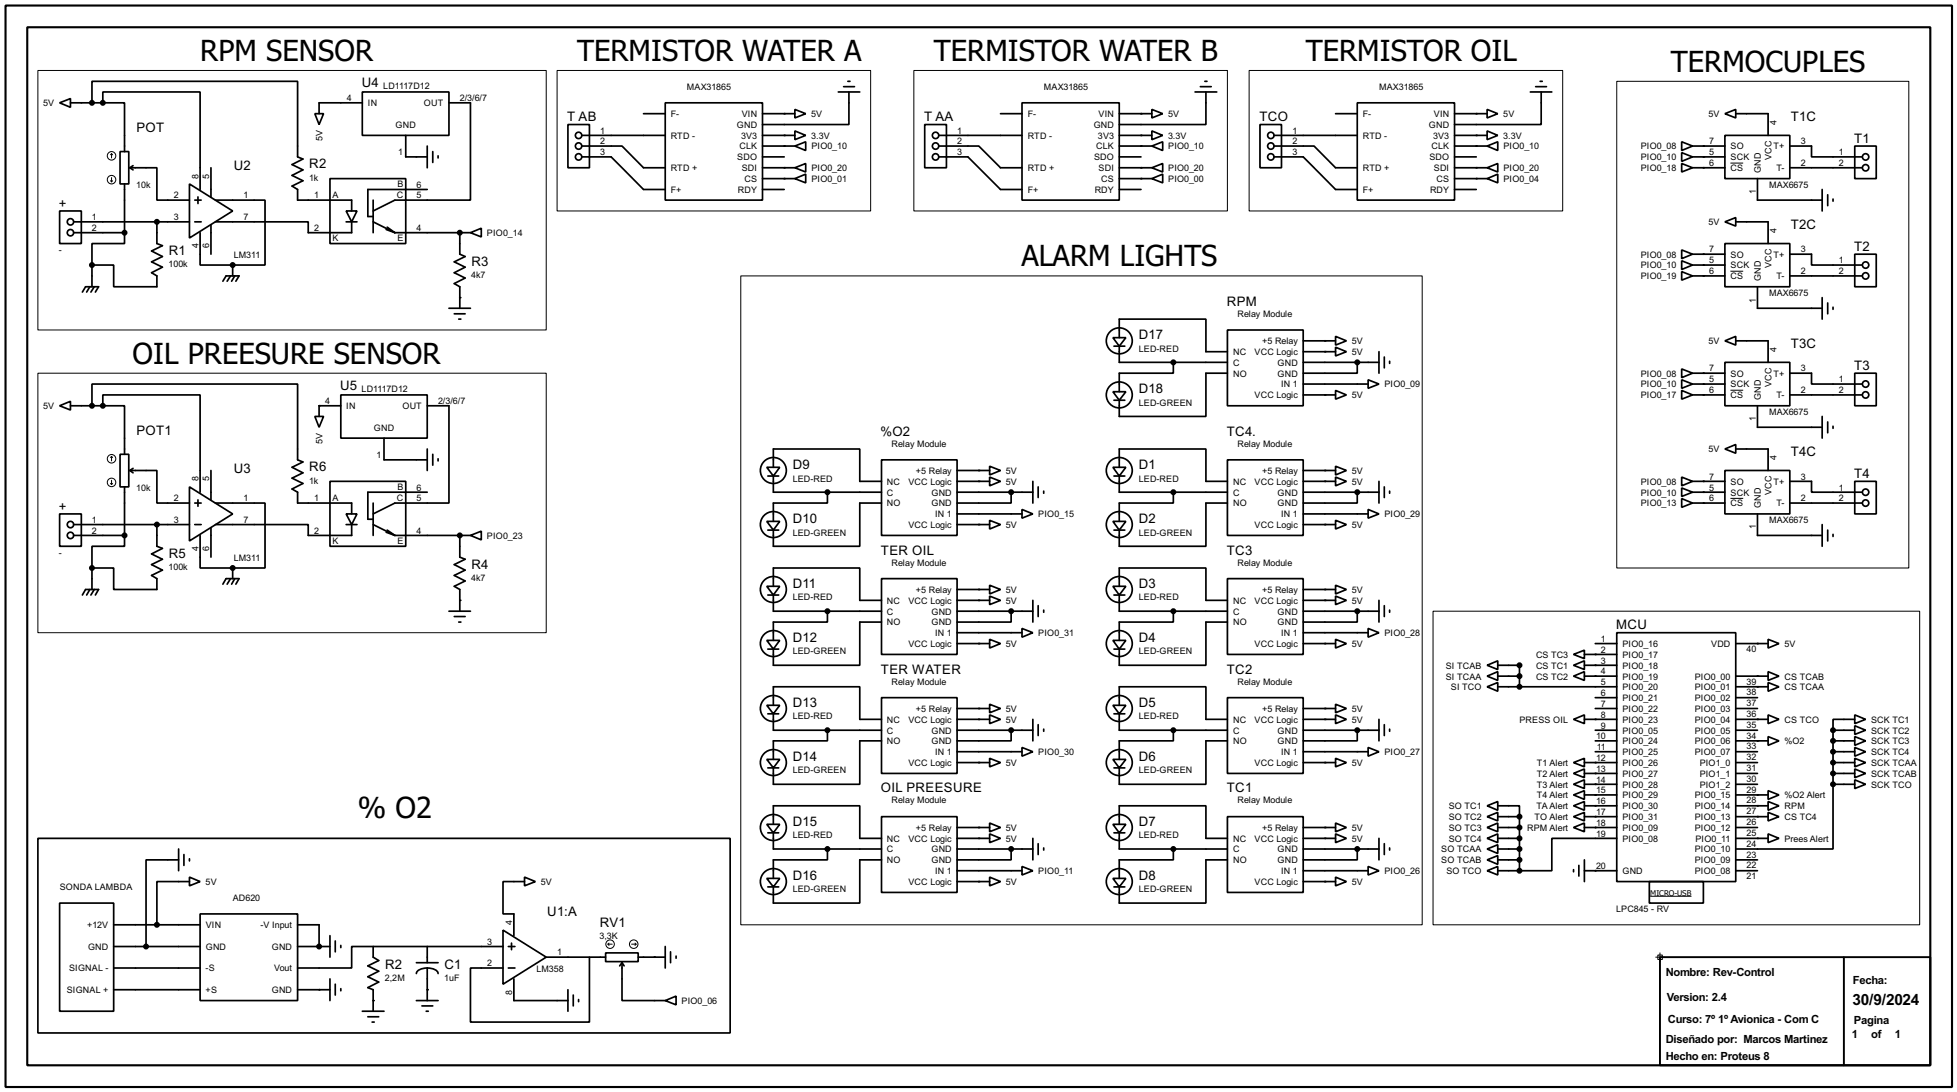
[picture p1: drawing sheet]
<svg xmlns="http://www.w3.org/2000/svg" width="460mm" height="256mm" viewBox="0 0 460 256" stroke-linecap="round" stroke-linejoin="round" font-family="sans-serif">
<path d="M1.3 1.3h457.2v254h-457.2zM6.4 6.4h447v243.8h-447z" fill="none" stroke="#000" stroke-width=".5"/>
<path d="M389.9 224.8h63.5v25.4h-63.5zM433.1 224.8v25.4" fill="none" stroke="#000" stroke-width=".45"/>
<g fill="none" stroke="#000" stroke-width=".23">
<path d="M8.9 16.6h119.4v60.9h-119.4zM130.9 16.6h73.6v33h-73.6zM214.7 16.6h73.6v33h-73.6zM293.4 16.6h73.7v33h-73.7zM379.8 19.1h68.6v114.3h-68.6zM26.2 36.1l-.2 .3M26.2 36.1l.3 .3M26.2 36.1v1M406.5 38.3h3M26 42.5l.2 .2M26.2 41.7v1M26.5 42.5l-.3 .2"/>
<path d="M174 64.8h160.1v152.4h-160.1zM406.5 63.7h3M8.9 87.7h119.4v60.9h-119.4zM406.5 91.7h3M26 113.6l.2 .2M26.2 107.2v1.1M26.2 112.8v1M26.2 107.2l-.2 .3M26.2 107.2l.3 .3M26.5 113.6l-.3 .2M406.5 117.1h3M336.6 143.6h114.3v73.6h-114.3z"/>
<path d="M387.6 210.5h9.7M142.8 221.8h1M142.8 221.8l.3 .3M143.1 221.5l-.3 .3M148.4 221.8h1M149.2 221.5l.2 .3M149.4 221.8l-.2 .3M388.9 224.8h2.1M389.4 224.3h1.1v1.1h-1.1zM389.9 223.8v2.1"/>
<circle cx="26.2" cy="36.6" r="1"/>
<circle cx="26.2" cy="42.2" r="1"/>
<circle cx="26.2" cy="107.8" r="1"/>
<circle cx="26.2" cy="113.3" r="1"/>
<circle cx="143.3" cy="221.8" r="1"/>
<circle cx="148.8" cy="221.8" r="1"/>
</g>
<g fill="none" stroke="#000" stroke-width=".4">
<path d="M199.2 19.1h.5M283 19.1h.5M361.8 19.1h.5M14 24.2l2.6-1v2zM16.6 24.2h7.6M21.6 24.2v-5.1h48.3v17.8l1.3 .5-2.6 1.3 2.6 1.2-2.6 1.3 2.6 1.3-2.6 1.2 1.3 .8v2.5h12.7v2.6M24.2 24.2h5.1v11.4M24.2 24.2v-2.6h22.8v22.9M28.2 35.6h2.1v7.6h-2.1zM30.5 39.4h6.4v7.6h7.6M30.5 39.4l.8 .5M31.3 38.9l-.8 .5"/>
<path d="M49.6 39.4v6.9M74 26.7h2l-1 2.6zM85.1 21.6h20.4v10.2h-20.4zM85.1 24.2h-10.1v2.5M95.3 31.8v5.1h5.1M100.4 34.3v5.1M101.7 35.6v2.6M102.9 36.6v.5M105.5 24.2h5v22.8h-17.7l-5.1 2.6M133.4 29.3h5.1v10.1h-5.1zM136.7 36.9h6.9l7.6 7.6h5.1M136.7 34.3h9.4l5.1 5.1h5.1"/>
<path d="M136.7 31.8h19.6M151.2 26.7h5.1M156.3 24.2h22.8v22.8h-22.8zM179.1 39.4h7.6M179.1 26.7h7.6M179.1 31.8h7.6M179.1 36.9h5.1M179.1 34.3h7.6M186.7 34.3l2.6-1v2.1zM186.7 39.4l2.6-1v2zM186.7 25.7l2.6 1-2.6 1zM186.7 30.8l2.6 1-2.6 1z"/>
<path d="M196.9 21.6h5.1M198.2 20.4h2.5M199.4 21.6v7.7h-20.3M217.2 29.3h5.1v10.1h-5.1zM220.5 36.9h6.9l7.6 7.6h5.1M220.5 34.3h9.4l5.1 5.1h5.1M220.5 31.8h19.6M235 26.7h5.1M240.1 24.2h22.8v22.8h-22.8zM262.9 39.4h7.7M262.9 26.7h7.7M262.9 31.8h7.7"/>
<path d="M262.9 36.9h5.1M262.9 34.3h7.7M270.6 34.3l2.5-1v2.1zM270.6 39.4l2.5-1v2zM270.6 25.7l2.5 1-2.5 1zM270.6 30.8l2.5 1-2.5 1zM280.7 21.6h5.1M282 20.4h2.5M283.3 21.6v7.7h-20.4M296 29.3h5v10.1h-5zM299.3 36.9h6.8l7.6 7.6h5.1M299.3 34.3h9.4l5 5.1h5.1"/>
<path d="M299.3 31.8h19.5M313.7 26.7h5.1M318.8 24.2h22.9v22.8h-22.9zM341.7 39.4h7.6M341.7 26.7h7.6M341.7 31.8h7.6M341.7 36.9h5.1M341.7 34.3h7.6M349.3 34.3l2.5-1v2.1zM349.3 39.4l2.5-1v2zM349.3 25.7l2.5 1-2.5 1zM349.3 30.8l2.5 1-2.5 1z"/>
<path d="M359.5 21.6h5M360.7 20.4h2.6M362 21.6v7.7h-20.3M395 38.4l2.6 1-2.6 1zM395 35.9l2.6 1-2.6 1zM395 33.3l2.6 1-2.6 1.1zM397.6 39.4h7.6M397.6 36.9h7.6M397.6 34.3h7.6M405.2 26.7l2.5-1v2zM405.2 31.8h15.2v10.2h-15.2zM407.7 26.7h7.6v5.1"/>
<path d="M420.4 34.3h5.1v2.6h11.9M420.4 39.4h17M435.7 34.3h5v7.7h-5zM14 49.6h5.1v7.6h-5.1zM17.3 52.1h27.2M17.3 54.7h12M29.3 54.7v2.5h-7.7v5.1M29.3 43.2v11.5M36.9 52.1v5.1l1.3 .5-2.6 1.3 2.6 1.3-2.6 1.2 2.6 1.3-2.6 1.3 1.3 .7v2.6h-10.2v-5.1h-5.1M44.5 43.2l10.2 6.4-10.2 6.3zM45.8 52.1h1.5M45.8 47h1.5"/>
<path d="M46.5 46.3v1.5M47 54.7v7.6h7.7M49.6 52.9v6.8M50.6 47h11.7v15.3h-7.6M50.6 52.1h21.8v2.6h10.2v-2.6M77.5 42h17.8v15.2h-17.8zM81.3 49.6h2.6l-1.3 2.5zM81.3 52.1h2.6M87.7 47v7.7M87.7 52.1l5.1 2.6M90.7 53.9l2.1 .8M91 53.4l1.8 1.3"/>
<path d="M92.8 54.7h17.7M100.4 44.5h-14v6.4h1.3M108 54.7v5l1.3 .6-2.6 1.2 2.6 1.3-2.6 1.3 2.6 1.2-2.6 1.3 1.3 .8v5M110.5 54.7l2.6-1.1v2.1zM179.1 44.5h5.1M179.1 42h7.6M186.7 42l2.6-1.1v2.1zM262.9 44.5h5.1M262.9 42h7.7M270.6 42l2.5-1.1v2.1zM341.7 44.5h5.1M341.7 42h7.6"/>
<path d="M349.3 42l2.5-1.1v2.1zM395 58.7l2.6 1-2.6 1.1zM397.6 59.7h7.6M405.2 52.1l2.5-1v2zM405.2 57.2h15.2v10.2h-15.2zM407.7 52.1h7.6v5.1M412.8 42v5h15.2M420.4 59.7h5.1v2.6h11.9M428 44.5v5.1M429.3 45.8v2.5M430.6 46.8v.5M435.7 59.7h5v7.7h-5z"/>
<path d="M19.4 68.6l.7-1.2h3.1l-.8 1.2M21.1 67.4l-.7 1.2M21.6 62.3v5.1M22.2 67.4l-.8 1.2M52.4 66.1l.7-1.3h3.1l-.8 1.3M54.2 64.8l-.8 1.3M54.7 62.3v2.5M55.2 64.8l-.8 1.3M105.5 72.4h5M106.7 73.7h2.6M107.8 75h.5M261.4 79.3h3.1l-1.6 2z"/>
<path d="M262.9 79.3v-4.3h20.4v7.6h5M288.3 77.5h17.8v17.8h-17.8zM313.7 79l2.6 1.1-2.6 1zM395 63.8l2.6 1-2.6 1zM395 61.3l2.6 1-2.6 1zM397.6 64.8h7.6M397.6 62.3h7.6M412.8 67.4v5h15.2M420.4 64.8h17M428 69.9v5.1M429.3 71.2v2.5M430.6 72.2v.5"/>
<path d="M14 95.3l2.6-1v2zM16.6 95.3h7.6M21.6 95.3v-5.1h48.3v17.8l1.3 .5-2.6 1.3 2.6 1.3-2.6 1.2 2.6 1.3-2.6 1.3 1.3 .7v2.6h12.7v2.5M24.2 95.3h5.1v11.4M24.2 95.3v-2.5h22.8v22.8M74 97.8h2l-1 2.6zM80.1 92.8h20.3v10.1h-20.3zM80.1 95.3h-5.1v2.5M100.4 95.3h5.1v22.9h-12.7l-5.1 2.5M261.4 92h3.1l-1.6 2zM261.7 81.3h2.5M261.7 94h2.5"/>
<path d="M262.9 81.3v3.8h25.4M275.6 85.1v2.6h-12.7v4.3M288.3 87.7h-5v10.1h-20.4v-3.8M306.1 92.8h7.6M306.1 80.1h7.6M306.1 85.1h17.8M306.1 90.2h15.3M306.1 82.6h7.6M313.7 81.6l2.6 1-2.6 1zM313.7 91.7l2.6 1.1-2.6 1zM318.8 85.1v2.6h-12.7M321.4 89.2l2.5 1-2.5 1z"/>
<path d="M323.9 82.6v5.1M325.2 83.9v2.5M326.4 84.9v.5M395 91.7l2.6 1.1-2.6 1zM395 89.2l2.6 1-2.6 1zM395 86.7l2.6 1-2.6 1zM397.6 92.8h7.6M397.6 90.2h7.6M397.6 87.7h7.6M405.2 80.1l2.5-1.1v2.1zM405.2 85.1h15.2v10.2h-15.2zM407.7 80.1h7.6v5"/>
<path d="M412.8 95.3v5.1h15.2M420.4 87.7h5.1v2.5h11.9M420.4 92.8h17M428 97.8v5.1M429.3 99.1v2.6M435.7 87.7h5v7.6h-5zM28.2 106.7h2.1v7.7h-2.1zM29.3 114.4v11.4M30.5 110.5h6.4v7.7h7.6M30.5 110.5l.8 .6M31.3 110l-.8 .5M44.5 114.4l10.2 6.3-10.2 6.4z"/>
<path d="M45.8 118.2h1.5M46.5 117.4v1.5M49.6 110.5v6.9M50.6 118.2h11.7v15.2h-7.6M77.5 113.1h17.8v15.2h-17.8zM87.7 118.2v7.6M90.2 102.9v5.1h10.2M100.4 115.6h-14v6.4h1.3M100.4 105.5v5M101.7 106.7v2.6M102.9 107.8v.5M180.1 109.8h3.1l-1.5 2z"/>
<path d="M180.4 111.8h2.5M181.7 109.8v-4.3h20.3v7.6h5.1M181.7 111.8v3.8h25.4M194.4 115.6v2.6h-12.7v4.3M207.1 108h17.7v17.8h-17.7zM207.1 118.2h-5.1v10.1h-20.3v-3.8M224.8 115.6h17.8M224.8 113.1h7.7M224.8 110.5h7.7M232.5 109.5l2.5 1-2.5 1.1zM232.5 112.1l2.5 1-2.5 1zM237.5 115.6v2.6h-12.7"/>
<path d="M240.1 119.7l2.5 1-2.5 1zM242.6 113.1v5.1M243.9 114.4v2.5M245.2 115.4v.5M261.4 109.8h3.1l-1.6 2zM261.7 111.8h2.5M262.9 109.8v-4.3h20.4v7.6h5M262.9 111.8v3.8h25.4M275.6 115.6v2.6h-12.7v4.3M288.3 108h17.8v17.8h-17.8zM288.3 118.2h-5v10.1h-20.4v-3.8M306.1 115.6h17.8"/>
<path d="M306.1 113.1h7.6M306.1 110.5h7.6M313.7 109.5l2.6 1-2.6 1.1zM313.7 112.1l2.6 1-2.6 1zM318.8 115.6v2.6h-12.7M321.4 119.7l2.5 1-2.5 1zM323.9 113.1v5.1M325.2 114.4v2.5M326.4 115.4v.5M395 117.1l2.6 1.1-2.6 1zM395 114.6l2.6 1-2.6 1zM395 112.1l2.6 1-2.6 1z"/>
<path d="M397.6 118.2h7.6M397.6 115.6h7.6M397.6 113.1h7.6M405.2 105.5l2.5-1.1v2.1zM405.2 110.5h15.2v10.2h-15.2zM407.7 105.5h7.6v5M420.4 113.1h5.1v2.5h11.9M420.4 118.2h17M430.6 100.1v.5M435.7 113.1h5v7.6h-5zM14 120.7h5.1v7.6h-5.1zM17.3 125.8h12"/>
<path d="M17.3 123.2h27.2M19.4 139.8l.7-1.3h3.1l-.8 1.3M21.1 138.5l-.7 1.3M21.6 133.4v5.1M22.2 138.5l-.8 1.3M29.3 125.8v2.5h-7.7v5.1M36.9 123.2v5.1l1.3 .5-2.6 1.3 2.6 1.3-2.6 1.2 2.6 1.3-2.6 1.3 1.3 .7v2.6h-10.2v-5.1h-5.1M45.8 123.2h1.5M47 125.8v7.6h7.7M49.6 124v6.9M50.6 123.2h21.8v2.6h10.2v-2.6M52.4 137.2l.7-1.3h3.1l-.8 1.3"/>
<path d="M54.2 135.9l-.8 1.3M54.7 133.4v2.5M55.2 135.9l-.8 1.3M81.3 120.7h2.6l-1.3 2.5zM81.3 123.2h2.6M87.7 123.2l5.1 2.6M90.7 125l2.1 .8M91 124.5l1.8 1.3M92.8 125.8h17.7M108 125.8v5.1l1.3 .5-2.6 1.2 2.6 1.3-2.6 1.3 2.6 1.3-2.6 1.2 1.3 .8v5.1M110.5 125.8l2.6-1v2zM180.1 122.5h3.1l-1.5 2z"/>
<path d="M180.1 137.7h3.1l-1.5 2.1zM180.4 124.5h2.5M180.4 139.8h2.5M181.7 137.7v-4.3h20.3v7.6h5.1M181.7 139.8v3.8h25.4M207.1 135.9h17.7v17.8h-17.7zM224.8 123.2h7.7M224.8 120.7h15.3M224.8 138.5h7.7M232.5 122.2l2.5 1-2.5 1.1zM232.5 137.5l2.5 1-2.5 1zM261.4 122.5h3.1l-1.6 2z"/>
<path d="M261.4 137.7h3.1l-1.6 2.1zM261.7 124.5h2.5M261.7 139.8h2.5M262.9 137.7v-4.3h20.4v7.6h5M262.9 139.8v3.8h25.4M288.3 135.9h17.8v17.8h-17.8zM306.1 123.2h7.6M306.1 120.7h15.3M306.1 138.5h7.6M313.7 122.2l2.6 1-2.6 1.1zM313.7 137.5l2.6 1-2.6 1zM412.8 120.7v5.1h15.2"/>
<path d="M428 123.2v5.1M429.3 124.5v2.6M430.6 125.5v.5M105.5 143.6h5M106.7 144.8h2.6M107.8 146.1h.5M180.1 150.4h3.1l-1.5 2.1zM180.4 152.5h2.5M194.4 143.6v2.5h-12.7v4.3M207.1 146.1h-5.1v10.2h-20.3v-3.8M224.8 143.6h17.8M224.8 148.6h15.3"/>
<path d="M224.8 151.2h7.7M224.8 141h7.7M232.5 140l2.5 1-2.5 1zM232.5 150.2l2.5 1-2.5 1zM237.5 143.6v2.5h-12.7M240.1 147.6l2.5 1-2.5 1.1zM242.6 141v5.1M243.9 142.3v2.5M245.2 143.3v.5M261.4 150.4h3.1l-1.6 2.1zM261.7 152.5h2.5M275.6 143.6v2.5h-12.7v4.3"/>
<path d="M288.3 146.1h-5v10.2h-20.4v-3.8M306.1 143.6h17.8M306.1 148.6h15.3M306.1 151.2h7.6M306.1 141h7.6M313.7 140l2.6 1-2.6 1zM313.7 150.2l2.6 1-2.6 1zM318.8 143.6v2.5h-12.7M321.4 147.6l2.5 1-2.5 1.1zM323.9 141v5.1M325.2 142.3v2.5M326.4 143.3v.5"/>
<path d="M349.3 156.3l2.5-1.1v2.1zM349.3 158.8l2.5-1v2zM351.8 156.3h5.1v5M351.8 158.8h5.1M369.6 156.3l2.6-1.1v2.1zM369.6 158.8l2.6-1v2zM369.6 153.7l2.6-1v2zM372.2 156.3h7.6M372.2 158.8h7.6M372.2 153.7h7.6M374.7 151.2h5.1M379.8 148.6h27.9v58.5h-27.9z"/>
<path d="M407.7 158.8h7.6M407.7 151.2h7.6M415.3 150.2l2.6 1-2.6 1zM415.3 157.8l2.6 1-2.6 1zM180.1 165.7h3.1l-1.5 2zM180.1 178.4h3.1l-1.5 2zM180.4 167.7h2.5M181.7 165.7v-4.4h20.3v7.7h5.1M181.7 167.7v3.8h25.4M194.4 171.5v2.5h-12.7v4.4M207.1 163.9h17.7v17.8h-17.7zM207.1 174h-5.1v10.2h-20.3v-3.8"/>
<path d="M224.8 171.5h17.8M224.8 176.6h15.3M224.8 179.1h7.7M224.8 169h7.7M224.8 166.4h7.7M232.5 165.4l2.5 1-2.5 1zM232.5 167.9l2.5 1.1-2.5 1zM232.5 178.1l2.5 1-2.5 1zM237.5 171.5v2.5h-12.7M240.1 175.6l2.5 1-2.5 1zM242.6 169v5M243.9 170.2v2.6"/>
<path d="M245.2 171.3v.5M261.4 165.7h3.1l-1.6 2zM261.4 178.4h3.1l-1.6 2zM261.7 167.7h2.5M262.9 165.7v-4.4h20.4v7.7h5M262.9 167.7v3.8h25.4M275.6 171.5v2.5h-12.7v4.4M288.3 163.9h17.8v17.8h-17.8zM288.3 174h-5v10.2h-20.4v-3.8M306.1 171.5h17.8M306.1 176.6h15.3M306.1 179.1h7.6"/>
<path d="M306.1 169h7.6M306.1 166.4h7.6M313.7 165.4l2.6 1-2.6 1zM313.7 167.9l2.6 1.1-2.6 1zM313.7 178.1l2.6 1-2.6 1zM318.8 171.5v2.5h-12.7M321.4 175.6l2.5 1-2.5 1zM323.9 169v5M325.2 170.2v2.6M326.4 171.3v.5M349.3 161.3l2.5-1v2.1zM351.8 161.3h28"/>
<path d="M369.6 169l2.6-1.1v2.1zM369.6 179.1l2.6-1v2zM372.2 179.1h7.6M372.2 169h7.6M374.7 171.5h5.1M374.7 174h5.1M374.7 176.6h5.1M374.7 166.4h5.1M374.7 163.9h5.1M407.7 171.5h5.1M407.7 174h7.6M407.7 176.6h5.1"/>
<path d="M407.7 179.1h5.1M407.7 161.3h7.6M407.7 169h7.6M407.7 166.4h5.1M407.7 163.9h5.1M415.3 160.3l2.6 1-2.6 1.1zM415.3 173l2.6 1-2.6 1.1zM415.3 167.9l2.6 1.1-2.6 1zM430.6 171.5h5.1M430.6 171.5v12.7M430.6 174h5.1M430.6 176.6h5.1"/>
<path d="M430.6 179.1h5.1M435.7 167.9l2.5 1.1-2.5 1zM435.7 170.5l2.5 1-2.5 1zM435.7 173l2.5 1-2.5 1.1zM435.7 175.6l2.5 1-2.5 1zM435.7 178.1l2.5 1-2.5 1zM435.7 169h-5.1v2.5M8.9 196.9h162.6v45.7h-162.6zM42 199.4v5.1M180.1 193.6h3.1l-1.5 2zM180.4 180.4h2.5M180.4 195.6h2.5"/>
<path d="M181.7 193.6v-4.3h20.3v7.6h5.1M181.7 195.6v3.8h25.4M194.4 199.4v2.6h-12.7v4.3M207.1 191.8h17.7v17.8h-17.7zM224.8 194.4h7.7M224.8 196.9h7.7M224.8 199.4h17.8M232.5 193.3l2.5 1.1-2.5 1zM232.5 195.9l2.5 1-2.5 1zM237.5 199.4v2.6h-12.7M242.6 196.9v5.1M243.9 198.2v2.5"/>
<path d="M245.2 199.2v.5M261.4 193.6h3.1l-1.6 2zM261.7 180.4h2.5M261.7 195.6h2.5M262.9 193.6v-4.3h20.4v7.6h5M262.9 195.6v3.8h25.4M275.6 199.4v2.6h-12.7v4.3M288.3 191.8h17.8v17.8h-17.8zM306.1 194.4h7.6M306.1 196.9h7.6M306.1 199.4h17.8M313.7 193.3l2.6 1.1-2.6 1z"/>
<path d="M313.7 195.9l2.6 1-2.6 1zM318.8 199.4v2.6h-12.7M323.9 196.9v5.1M325.2 198.2v2.5M326.4 199.2v.5M349.3 189.3l2.5-1v2zM349.3 191.8l2.5-1v2zM349.3 194.4l2.5-1.1v2.1zM349.3 196.9l2.5-1v2zM349.3 199.4l2.5-1v2.1zM351.8 189.3h5.1v2.5M351.8 191.8h5.1"/>
<path d="M351.8 194.4h5.1M351.8 196.9h5.1M351.8 199.4h5.1M356.9 191.8v12.7M369.6 181.7l2.6-1.1v2.1zM369.6 184.2l2.6-1v2zM369.6 186.7l2.6-1v2.1zM369.6 189.3l2.6-1v2zM369.6 191.8l2.6-1v2zM369.6 194.4l2.6-1.1v2.1zM372.2 181.7h7.6M372.2 191.8h7.6"/>
<path d="M372.2 194.4h7.6M372.2 184.2h7.6M372.2 189.3h7.6M372.2 186.7h7.6M379.8 196.9h-15.3v7.6h-7.6M407.7 181.7h5.1M407.7 191.8h7.6M407.7 194.4h5.1M407.7 196.9h7.6M407.7 184.2h5.1M407.7 189.3h7.6M407.7 186.7h7.6"/>
<path d="M415.3 190.8l2.6 1-2.6 1zM415.3 188.3l2.6 1-2.6 1zM415.3 185.7l2.6 1-2.6 1.1zM415.3 195.9l2.6 1-2.6 1zM430.6 184.2v15.2h-22.9M430.6 181.7h5.1M430.6 184.2h5.1M435.7 180.6l2.5 1.1-2.5 1zM435.7 183.2l2.5 1-2.5 1zM14 212.1h12.7v25.4h-12.7zM26.7 217.2h20.3M42 202h-7.7v20.3"/>
<path d="M43.2 200.7v2.6M44.5 206l2.5 1.1-2.5 1zM44.5 207.1h-7.6v10.1M44.5 201.7v.5M47 214.7h22.9v20.3h-22.9zM69.9 217.2h5.1v5.1M77.5 219.8v5M118.2 218.5l10.1 6.3-10.1 6.4zM123.2 206l2.6 1.1-2.6 1zM123.2 207.1h-5v7.6h2.5v5.1M180.1 206.3h3.1l-1.5 2zM180.4 208.3h2.5"/>
<path d="M207.1 202h-5.1v10.1h-20.3v-3.8M224.8 204.5h15.3M224.8 207.1h7.7M232.5 206l2.5 1.1-2.5 1zM240.1 203.5l2.5 1-2.5 1zM261.4 206.3h3.1l-1.6 2zM261.7 208.3h2.5M288.3 202h-5v10.1h-20.4v-3.8M306.1 204.5h15.3M306.1 207.1h7.6M313.7 206l2.6 1.1-2.6 1zM321.4 203.5l2.5 1-2.5 1z"/>
<path d="M349.3 202l2.5-1v2zM349.3 204.5l2.5-1v2zM351.8 202h5.1M351.8 204.5h5.1M369.6 204.3v.5M370.9 203.3v2.5M372.2 204.5h7.6M372.2 202v5.1M387.4 207.1h12.7v5h-12.7zM407.7 202h5.1M407.7 204.5h5.1M26.7 222.3h20.3"/>
<path d="M26.7 227.4h20.3M26.7 232.5h20.3M69.9 222.3h7.6M69.9 232.5h7.6M77.5 229.9v5.1M78.8 221v2.6M78.8 231.2v2.5M80.1 222.1v.5M80.1 232.2v.5M85.1 237.5h5.1M86.4 238.8h2.6M87.7 222.3v2.5l1.3 .8-2.6 1.3 2.6 1.2-2.6 1.3 2.6 1.3-2.6 1.3 1.3 .5v5"/>
<path d="M97.8 235h5.1M97.8 226.1h5.1M99.1 236.3h2.6M100.1 237.5h.5M100.4 227.4a2.27 2.27 0 0 1 2.5 1.3M100.4 227.4h-.7a2.04 2.04 0 0 0-1.9 1.3M100.4 222.3v3.8M100.4 227.4v7.6M118.2 222.3h-35.6v5.1h-12.7M119.4 222.3h1.6M119.4 227.4h1.6M120.2 221.5v1.6"/>
<path d="M120.7 229.9v5.1h12.7M128.3 224.8h10.2v15.3h-28v-12.7h7.7M133.4 232.5v5M134.7 233.7v2.6M135.9 234.8v.5M138.5 224.8h3.8M142.3 223.8h7.6v2.1h-7.6zM146.1 226.1v8.9h10.2M146.1 226.1l-.5 .8M146.1 226.1l.5 .8M149.9 224.8h6.4M156.3 235l2.5-1v2z"/>
<path d="M156.3 222.3v5.1M157.5 223.6v2.5M158.8 224.6v.5M87.4 240.1h.5"/>
<circle cx="135.9" cy="36.9" r=".75"/>
<circle cx="135.9" cy="31.8" r=".75"/>
<circle cx="135.9" cy="34.3" r=".75"/>
<circle cx="219.7" cy="31.8" r=".75"/>
<circle cx="219.7" cy="34.3" r=".75"/>
<circle cx="219.7" cy="36.9" r=".75"/>
<circle cx="298.5" cy="36.9" r=".75"/>
<circle cx="298.5" cy="34.3" r=".75"/>
<circle cx="298.5" cy="31.8" r=".75"/>
<circle cx="438.2" cy="36.9" r=".75"/>
<circle cx="438.2" cy="39.4" r=".75"/>
<circle cx="16.5" cy="54.7" r=".75"/>
<circle cx="16.5" cy="52.1" r=".75"/>
<circle cx="438.2" cy="62.3" r=".75"/>
<circle cx="438.2" cy="64.8" r=".75"/>
<circle cx="262.9" cy="92.8" r="3.1"/>
<circle cx="262.9" cy="80.1" r="3.1"/>
<circle cx="438.2" cy="92.8" r=".75"/>
<circle cx="438.2" cy="90.2" r=".75"/>
<circle cx="181.6" cy="110.5" r="3.1"/>
<circle cx="262.9" cy="110.5" r="3.1"/>
<circle cx="438.2" cy="118.2" r=".75"/>
<circle cx="438.2" cy="115.6" r=".75"/>
<circle cx="16.5" cy="125.8" r=".75"/>
<circle cx="16.5" cy="123.2" r=".75"/>
<circle cx="181.6" cy="123.2" r="3.1"/>
<circle cx="181.6" cy="138.5" r="3.1"/>
<circle cx="262.9" cy="138.5" r="3.1"/>
<circle cx="262.9" cy="123.2" r="3.1"/>
<circle cx="181.6" cy="151.2" r="3.1"/>
<circle cx="262.9" cy="151.2" r="3.1"/>
<circle cx="181.6" cy="166.4" r="3.1"/>
<circle cx="181.6" cy="179.1" r="3.1"/>
<circle cx="262.9" cy="166.4" r="3.1"/>
<circle cx="262.9" cy="179.1" r="3.1"/>
<circle cx="181.6" cy="194.4" r="3.1"/>
<circle cx="262.9" cy="194.4" r="3.1"/>
<circle cx="181.6" cy="207.1" r="3.1"/>
<circle cx="262.9" cy="207.1" r="3.1"/>
</g>
<g fill="#000">
<circle cx="184.2" cy="34.3" r=".2"/>
<circle cx="184.2" cy="39.4" r=".2"/>
<circle cx="184.2" cy="31.8" r=".2"/>
<circle cx="184.2" cy="26.7" r=".2"/>
<circle cx="268" cy="39.4" r=".2"/>
<circle cx="268" cy="31.8" r=".2"/>
<circle cx="268" cy="34.3" r=".2"/>
<circle cx="268" cy="26.7" r=".2"/>
<circle cx="346.8" cy="34.3" r=".2"/>
<circle cx="346.8" cy="31.8" r=".2"/>
<circle cx="346.8" cy="39.4" r=".2"/>
<circle cx="346.8" cy="26.7" r=".2"/>
<circle cx="400.1" cy="36.9" r=".2"/>
<circle cx="400.1" cy="39.4" r=".2"/>
<circle cx="400.1" cy="34.3" r=".2"/>
<circle cx="108" cy="54.7" r=".2"/>
<circle cx="184.2" cy="42" r=".2"/>
<circle cx="268" cy="42" r=".2"/>
<circle cx="346.8" cy="42" r=".2"/>
<circle cx="400.1" cy="59.7" r=".2"/>
<circle cx="54.7" cy="62.3" r=".2"/>
<circle cx="108" cy="69.9" r=".2"/>
<circle cx="400.1" cy="62.3" r=".2"/>
<circle cx="400.1" cy="64.8" r=".2"/>
<circle cx="75" cy="95.3" r=".2"/>
<circle cx="311.2" cy="82.6" r=".2"/>
<circle cx="311.2" cy="80.1" r=".2"/>
<circle cx="311.2" cy="92.8" r=".2"/>
<circle cx="400.1" cy="87.7" r=".2"/>
<circle cx="400.1" cy="92.8" r=".2"/>
<circle cx="400.1" cy="90.2" r=".2"/>
<circle cx="229.9" cy="113.1" r=".2"/>
<circle cx="229.9" cy="110.5" r=".2"/>
<circle cx="311.2" cy="113.1" r=".2"/>
<circle cx="311.2" cy="110.5" r=".2"/>
<circle cx="400.1" cy="118.2" r=".2"/>
<circle cx="400.1" cy="115.6" r=".2"/>
<circle cx="400.1" cy="113.1" r=".2"/>
<circle cx="54.7" cy="133.4" r=".2"/>
<circle cx="108" cy="125.8" r=".2"/>
<circle cx="229.9" cy="123.2" r=".2"/>
<circle cx="229.9" cy="138.5" r=".2"/>
<circle cx="311.2" cy="123.2" r=".2"/>
<circle cx="311.2" cy="138.5" r=".2"/>
<circle cx="108" cy="141" r=".2"/>
<circle cx="229.9" cy="141" r=".2"/>
<circle cx="229.9" cy="151.2" r=".2"/>
<circle cx="311.2" cy="141" r=".2"/>
<circle cx="311.2" cy="151.2" r=".2"/>
<circle cx="374.7" cy="156.3" r=".2"/>
<circle cx="374.7" cy="158.8" r=".2"/>
<circle cx="374.7" cy="153.7" r=".2"/>
<circle cx="412.8" cy="151.2" r=".2"/>
<circle cx="412.8" cy="158.8" r=".2"/>
<circle cx="229.9" cy="166.4" r=".2"/>
<circle cx="229.9" cy="169" r=".2"/>
<circle cx="229.9" cy="179.1" r=".2"/>
<circle cx="311.2" cy="169" r=".2"/>
<circle cx="311.2" cy="166.4" r=".2"/>
<circle cx="311.2" cy="179.1" r=".2"/>
<circle cx="374.7" cy="179.1" r=".2"/>
<circle cx="374.7" cy="169" r=".2"/>
<circle cx="412.8" cy="174" r=".2"/>
<circle cx="412.8" cy="161.3" r=".2"/>
<circle cx="412.8" cy="169" r=".2"/>
<circle cx="229.9" cy="196.9" r=".2"/>
<circle cx="229.9" cy="194.4" r=".2"/>
<circle cx="311.2" cy="196.9" r=".2"/>
<circle cx="311.2" cy="194.4" r=".2"/>
<circle cx="374.7" cy="191.8" r=".2"/>
<circle cx="374.7" cy="184.2" r=".2"/>
<circle cx="374.7" cy="186.7" r=".2"/>
<circle cx="374.7" cy="189.3" r=".2"/>
<circle cx="374.7" cy="194.4" r=".2"/>
<circle cx="374.7" cy="181.7" r=".2"/>
<circle cx="412.8" cy="191.8" r=".2"/>
<circle cx="412.8" cy="189.3" r=".2"/>
<circle cx="412.8" cy="196.9" r=".2"/>
<circle cx="412.8" cy="186.7" r=".2"/>
<circle cx="229.9" cy="207.1" r=".2"/>
<circle cx="311.2" cy="207.1" r=".2"/>
<circle cx="374.7" cy="204.5" r=".2"/>
<circle cx="75" cy="232.5" r=".2"/>
<circle cx="75" cy="222.3" r=".2"/>
<circle cx="87.7" cy="235" r=".2"/>
<circle cx="100.4" cy="232.5" r=".2"/>
<circle cx="153.7" cy="224.8" r=".2"/>
</g>
<g fill="#000" stroke="#000" stroke-width=".4">
<circle cx="21.6" cy="24.2" r=".5"/>
<circle cx="24.1" cy="24.2" r=".5"/>
<circle cx="29.2" cy="54.7" r=".5"/>
<circle cx="36.8" cy="52.1" r=".5"/>
<circle cx="108" cy="54.7" r=".5"/>
<circle cx="21.6" cy="62.3" r=".5"/>
<circle cx="54.6" cy="62.3" r=".5"/>
<circle cx="21.6" cy="95.3" r=".5"/>
<circle cx="24.1" cy="95.3" r=".5"/>
<circle cx="275.6" cy="85.1" r=".5"/>
<circle cx="318.8" cy="85.1" r=".5"/>
<circle cx="194.3" cy="115.6" r=".5"/>
<circle cx="237.5" cy="115.6" r=".5"/>
<circle cx="275.6" cy="115.6" r=".5"/>
<circle cx="318.8" cy="115.6" r=".5"/>
<circle cx="21.6" cy="133.4" r=".5"/>
<circle cx="29.2" cy="125.8" r=".5"/>
<circle cx="36.8" cy="123.2" r=".5"/>
<circle cx="54.6" cy="133.4" r=".5"/>
<circle cx="108" cy="125.8" r=".5"/>
<circle cx="194.3" cy="143.6" r=".5"/>
<circle cx="237.5" cy="143.6" r=".5"/>
<circle cx="275.6" cy="143.6" r=".5"/>
<circle cx="318.8" cy="143.6" r=".5"/>
<circle cx="356.9" cy="158.8" r=".5"/>
<circle cx="356.9" cy="156.3" r=".5"/>
<circle cx="194.3" cy="171.5" r=".5"/>
<circle cx="237.5" cy="171.5" r=".5"/>
<circle cx="275.6" cy="171.5" r=".5"/>
<circle cx="318.8" cy="171.5" r=".5"/>
<circle cx="356.9" cy="161.3" r=".5"/>
<circle cx="430.5" cy="179.1" r=".5"/>
<circle cx="430.5" cy="174" r=".5"/>
<circle cx="430.5" cy="176.6" r=".5"/>
<circle cx="430.5" cy="171.5" r=".5"/>
<circle cx="194.3" cy="199.4" r=".5"/>
<circle cx="237.5" cy="199.4" r=".5"/>
<circle cx="275.6" cy="199.4" r=".5"/>
<circle cx="318.8" cy="199.4" r=".5"/>
<circle cx="356.9" cy="194.4" r=".5"/>
<circle cx="356.9" cy="191.8" r=".5"/>
<circle cx="356.9" cy="196.9" r=".5"/>
<circle cx="356.9" cy="199.4" r=".5"/>
<circle cx="430.5" cy="181.7" r=".5"/>
<circle cx="430.5" cy="184.2" r=".5"/>
<circle cx="36.8" cy="217.2" r=".5"/>
<circle cx="356.9" cy="202" r=".5"/>
<circle cx="356.9" cy="204.5" r=".5"/>
<circle cx="34.3" cy="222.3" r=".5"/>
<circle cx="74.9" cy="222.3" r=".5"/>
</g>
<g font-size="8.3">
<text x="47.1" y="14.2">RPM SENSOR</text>
<text x="135.6" y="14.2">TERMISTOR WATER A</text>
<text x="219.4" y="14.2">TERMISTOR WATER B</text>
<text x="306.7" y="14.2">TERMISTOR OIL</text>
<text x="392.5" y="16.8">TERMOCUPLES</text>
<text x="239.9" y="62.5">ALARM LIGHTS</text>
<text x="31.2" y="85.4">OIL PREESURE SENSOR</text>
<text x="84.1" y="192.1">% O2</text>
</g>
<text font-size="4.1" x="435.2" y="236.1">30/9/2024</text>
<g font-size="3.5">
<text x="85" y="20.5">U4</text>
<text x="133.3" y="28.5">T AB</text>
<text x="217.1" y="28.5">T AA</text>
<text x="295.8" y="28.5">TCO</text>
<text x="420.7" y="28.5">T1C</text>
<text x="32.1" y="31">POT</text>
<text x="435.5" y="33.5">T1</text>
<text x="54.9" y="39.9">U2</text>
<text x="72.7" y="39.5">R2</text>
<text x="13.8" y="48.7">+</text>
<text x="420.7" y="53.9">T2C</text>
<text x="39.7" y="59.9">R1</text>
<text x="435.5" y="58.9">T2</text>
<text x="110.8" y="62.4">R3</text>
<text x="288.2" y="71.8">RPM</text>
<text x="267.5" y="79.7">D17</text>
<text x="420.7" y="81.8">T3C</text>
<text x="435.5" y="86.9">T3</text>
<text x="79.9" y="91.7">U5</text>
<text x="267.5" y="92.4">D18</text>
<text x="32.1" y="102.1">POT1</text>
<text x="206.9" y="102.3">%O2</text>
<text x="288.2" y="102.3">TC4.</text>
<text x="420.7" y="107.2">T4C</text>
<text x="54.9" y="111">U3</text>
<text x="72.7" y="110.7">R6</text>
<text x="186.2" y="110.2">D9</text>
<text x="267.5" y="110.2">D1</text>
<text x="435.5" y="112.3">T4</text>
<text x="13.8" y="119.9">+</text>
<text x="186.2" y="122.9">D10</text>
<text x="267.5" y="122.9">D2</text>
<text x="39.7" y="131">R5</text>
<text x="206.9" y="130.3">TER OIL</text>
<text x="288.2" y="130.3">TC3</text>
<text x="110.8" y="133.6">R4</text>
<text x="186.2" y="138.1">D11</text>
<text x="267.5" y="138.1">D3</text>
<text x="379.6" y="147.8">MCU</text>
<text x="186.2" y="150.8">D12</text>
<text x="267.5" y="150.8">D4</text>
<text x="206.9" y="158.2">TER WATER</text>
<text x="288.2" y="158.2">TC2</text>
<text x="186.2" y="166.1">D13</text>
<text x="267.5" y="166.1">D5</text>
<text x="186.2" y="178.8">D14</text>
<text x="267.5" y="178.8">D6</text>
<text x="206.9" y="186.1">OIL PREESURE</text>
<text x="288.2" y="186.1">TC1</text>
<text x="186.2" y="194">D15</text>
<text x="267.5" y="194">D7</text>
<text x="186.2" y="206.7">D16</text>
<text x="267.5" y="206.7">D8</text>
<text x="128.6" y="215.2">U1:A</text>
<text x="140.9" y="217.6">RV1</text>
<text x="90.5" y="227.5">R2</text>
<text x="104.4" y="227.5">C1</text>
</g>
<g font-size="3">
<text x="391.2" y="229.2">Nombre: Rev-Control</text>
<text x="435.2" y="231.2">Fecha:</text>
<text x="391.5" y="235.1">Version: 2.4</text>
<text x="391.2" y="244.9">Diseñado por: Marcos Martinez</text>
<text x="391.7" y="240.4">Curso: 7º 1º Avionica - Com C</text>
<text x="435" y="243.9">1</text>
<text x="435.4" y="240.6">Pagina</text>
<text x="439.5" y="243.9">of</text>
<text x="445.1" y="243.9">1</text>
<text x="391.2" y="249.1">Hecho en: Proteus 8</text>
</g>
<g font-size="2.4">
<text x="81.5" y="23.7">4</text>
<text x="90" y="20.9">LD1117D12</text>
<text x="108" y="23.7">2/3/6/7</text>
<text x="161.3" y="21.1">MAX31865</text>
<text x="245.2" y="21.1">MAX31865</text>
<text x="323.9" y="21.1">MAX31865</text>
<text x="10.2" y="25">5V</text>
<text x="86.4" y="25">IN</text>
<text x="99.6" y="25">OUT</text>
<text x="157.5" y="27.5">F-</text>
<text x="174.2" y="27.5">VIN</text>
<text x="190.6" y="27.5">5V</text>
<text x="241.4" y="27.5">F-</text>
<text x="258" y="27.5">VIN</text>
<text x="274.4" y="27.5">5V</text>
<text x="320.1" y="27.5">F-</text>
<text x="336.8" y="27.5">VIN</text>
<text x="353.1" y="27.5">5V</text>
<text x="401.3" y="27.5">5V</text>
<text x="417.3" y="29.2" transform="rotate(-90 417.3 29.2)">4</text>
<text x="75.8" y="33.1" transform="rotate(-90 75.8 33.1)">5V</text>
<text x="92.9" y="30.1">GND</text>
<text x="141" y="31.4">1</text>
<text x="141" y="33.9">2</text>
<text x="157.5" y="32.6">RTD -</text>
<text x="173.1" y="30">GND</text>
<text x="173.7" y="35.1">CLK</text>
<text x="174.1" y="32.6">3V3</text>
<text x="190.6" y="32.6">3.3V</text>
<text x="190.6" y="35.1">PIO0_10</text>
<text x="224.8" y="31.4">1</text>
<text x="224.8" y="33.9">2</text>
<text x="241.4" y="32.6">RTD -</text>
<text x="256.9" y="30">GND</text>
<text x="257.5" y="35.1">CLK</text>
<text x="257.9" y="32.6">3V3</text>
<text x="274.4" y="32.6">3.3V</text>
<text x="274.4" y="35.1">PIO0_10</text>
<text x="303.6" y="31.4">1</text>
<text x="303.6" y="33.9">2</text>
<text x="320.1" y="32.6">RTD -</text>
<text x="335.6" y="30">GND</text>
<text x="336.2" y="35.1">CLK</text>
<text x="336.7" y="32.6">3V3</text>
<text x="353.1" y="32.6">3.3V</text>
<text x="353.1" y="35.1">PIO0_10</text>
<text x="385.4" y="35.1">PIO0_08</text>
<text x="401.5" y="33.9">7</text>
<text x="406.5" y="35.1">SO</text>
<text x="416.6" y="35.1">T+</text>
<text x="423" y="33.9">3</text>
<text x="46.6" y="42" transform="rotate(-90 46.6 42)">8</text>
<text x="49.2" y="42" transform="rotate(-90 49.2 42)">5</text>
<text x="93.5" y="36.3">1</text>
<text x="141" y="36.4">3</text>
<text x="157.5" y="40.2">RTD +</text>
<text x="173.2" y="37.7">SDO</text>
<text x="174.2" y="40.2">SDI</text>
<text x="190.6" y="40.2">PIO0_20</text>
<text x="224.8" y="36.4">3</text>
<text x="241.4" y="40.2">RTD +</text>
<text x="257" y="37.7">SDO</text>
<text x="258" y="40.2">SDI</text>
<text x="274.4" y="40.2">PIO0_20</text>
<text x="303.6" y="36.4">3</text>
<text x="320.1" y="40.2">RTD +</text>
<text x="335.7" y="37.7">SDO</text>
<text x="336.8" y="40.2">SDI</text>
<text x="353.1" y="40.2">PIO0_20</text>
<text x="385.4" y="40.2">PIO0_18</text>
<text x="385.4" y="37.7">PIO0_10</text>
<text x="401.5" y="36.4">5</text>
<text x="401.5" y="39">6</text>
<text x="406.5" y="37.7">SCK</text>
<text x="406.5" y="40.2">CS</text>
<text x="413.6" y="40.6" transform="rotate(-90 413.6 40.6)">GND</text>
<text x="416.1" y="37.6" transform="rotate(-90 416.1 37.6)">VCC</text>
<text x="417.2" y="40.2">T-</text>
<text x="423" y="39">2</text>
<text x="432" y="36.4">1</text>
<text x="432" y="39">2</text>
<text x="32" y="44.1">10k</text>
<text x="40.8" y="46.6">2</text>
<text x="57.2" y="46.6">1</text>
<text x="72.6" y="42.4">1k</text>
<text x="73.8" y="46.6">1</text>
<text x="78.1" y="46.6">A</text>
<text x="93.2" y="46.6">C</text>
<text x="93.3" y="44">B</text>
<text x="97.8" y="46.6">5</text>
<text x="97.8" y="44.1">6</text>
<text x="157.5" y="45.3">F+</text>
<text x="173.3" y="45.3">RDY</text>
<text x="174.9" y="42.7">CS</text>
<text x="190.6" y="42.7">PIO0_01</text>
<text x="241.4" y="45.3">F+</text>
<text x="257.1" y="45.3">RDY</text>
<text x="258.7" y="42.7">CS</text>
<text x="274.4" y="42.7">PIO0_00</text>
<text x="320.1" y="45.3">F+</text>
<text x="335.9" y="45.3">RDY</text>
<text x="337.4" y="42.7">CS</text>
<text x="353.1" y="42.7">PIO0_04</text>
<text x="412.4" y="45.7" transform="rotate(-90 412.4 45.7)">1</text>
<text x="415.5" y="44.1">MAX6675</text>
<text x="21.6" y="51.7">1</text>
<text x="40.8" y="51.7">3</text>
<text x="57.2" y="51.7">7</text>
<text x="401.3" y="52.9">5V</text>
<text x="13.8" y="59.4">-</text>
<text x="21.6" y="54.3">2</text>
<text x="46.6" y="58.3" transform="rotate(-90 46.6 58.3)">4</text>
<text x="49.2" y="58.4" transform="rotate(-90 49.2 58.4)">6</text>
<text x="73.8" y="54.3">2</text>
<text x="78.1" y="56.7">K</text>
<text x="93.3" y="56.7">E</text>
<text x="97.8" y="54.3">4</text>
<text x="114.4" y="55.4">PIO0_14</text>
<text x="401.5" y="59.3">7</text>
<text x="417.3" y="54.6" transform="rotate(-90 417.3 54.6)">4</text>
<text x="423" y="59.3">3</text>
<text x="39.6" y="62.8">100k</text>
<text x="54.9" y="60.7">LM311</text>
<text x="110.7" y="65.4">4k7</text>
<text x="385.4" y="65.6">PIO0_19</text>
<text x="385.4" y="63.1">PIO0_10</text>
<text x="385.4" y="60.5">PIO0_08</text>
<text x="401.5" y="61.9">5</text>
<text x="401.5" y="64.4">6</text>
<text x="406.5" y="60.5">SO</text>
<text x="406.5" y="63.1">SCK</text>
<text x="406.5" y="65.6">CS</text>
<text x="416.1" y="63" transform="rotate(-90 416.1 63)">VCC</text>
<text x="416.6" y="60.5">T+</text>
<text x="417.2" y="65.6">T-</text>
<text x="423" y="64.4">2</text>
<text x="432" y="61.9">1</text>
<text x="432" y="64.4">2</text>
<text x="412.4" y="71.1" transform="rotate(-90 412.4 71.1)">1</text>
<text x="413.6" y="66" transform="rotate(-90 413.6 66)">GND</text>
<text x="415.5" y="69.5">MAX6675</text>
<text x="290.7" y="74.4">Relay Module</text>
<text x="267.5" y="82.6">LED-RED</text>
<text x="289.6" y="83.4">NC</text>
<text x="294.7" y="83.4">VCC Logic</text>
<text x="296.5" y="80.8">+5 Relay</text>
<text x="317.6" y="80.8">5V</text>
<text x="317.6" y="83.4">5V</text>
<text x="401.3" y="80.8">5V</text>
<text x="417.3" y="82.6" transform="rotate(-90 417.3 82.6)">4</text>
<text x="289.6" y="85.9">C</text>
<text x="289.6" y="88.5">NO</text>
<text x="300.1" y="85.9">GND</text>
<text x="300.1" y="88.5">GND</text>
<text x="385.4" y="88.5">PIO0_08</text>
<text x="401.5" y="87.3">7</text>
<text x="401.5" y="89.8">5</text>
<text x="406.5" y="88.5">SO</text>
<text x="416.6" y="88.5">T+</text>
<text x="423" y="87.3">3</text>
<text x="432" y="89.8">1</text>
<text x="76.4" y="94.9">4</text>
<text x="84.9" y="92">LD1117D12</text>
<text x="102.9" y="94.9">2/3/6/7</text>
<text x="267.5" y="95.3">LED-GREEN</text>
<text x="294.7" y="93.6">VCC Logic</text>
<text x="300.9" y="91">IN 1</text>
<text x="317.6" y="93.6">5V</text>
<text x="325.2" y="91">PIO0_09</text>
<text x="385.4" y="93.6">PIO0_17</text>
<text x="385.4" y="91">PIO0_10</text>
<text x="401.5" y="92.4">6</text>
<text x="406.5" y="91">SCK</text>
<text x="406.5" y="93.6">CS</text>
<text x="413.6" y="94" transform="rotate(-90 413.6 94)">GND</text>
<text x="416.1" y="90.9" transform="rotate(-90 416.1 90.9)">VCC</text>
<text x="417.2" y="93.6">T-</text>
<text x="423" y="92.4">2</text>
<text x="432" y="92.4">2</text>
<text x="10.2" y="96.1">5V</text>
<text x="81.3" y="96.1">IN</text>
<text x="87.8" y="101.2">GND</text>
<text x="94.5" y="96.1">OUT</text>
<text x="412.4" y="98.9" transform="rotate(-90 412.4 98.9)">1</text>
<text x="415.5" y="97.5">MAX6675</text>
<text x="75.7" y="104.2" transform="rotate(-90 75.7 104.2)">5V</text>
<text x="88.4" y="107.5">1</text>
<text x="209.4" y="104.9">Relay Module</text>
<text x="290.7" y="104.9">Relay Module</text>
<text x="401.3" y="106.3">5V</text>
<text x="417.3" y="108" transform="rotate(-90 417.3 108)">4</text>
<text x="46.6" y="113.1" transform="rotate(-90 46.6 113.1)">8</text>
<text x="49.1" y="113.1" transform="rotate(-90 49.1 113.1)">5</text>
<text x="72.6" y="113.6">1k</text>
<text x="186.2" y="113.1">LED-RED</text>
<text x="208.3" y="113.9">NC</text>
<text x="213.4" y="113.9">VCC Logic</text>
<text x="215.2" y="111.3">+5 Relay</text>
<text x="236.3" y="111.3">5V</text>
<text x="236.3" y="113.9">5V</text>
<text x="267.5" y="113.1">LED-RED</text>
<text x="289.6" y="113.9">NC</text>
<text x="294.7" y="113.9">VCC Logic</text>
<text x="296.5" y="111.3">+5 Relay</text>
<text x="317.6" y="111.3">5V</text>
<text x="317.6" y="113.9">5V</text>
<text x="385.4" y="113.9">PIO0_08</text>
<text x="401.5" y="112.7">7</text>
<text x="406.5" y="113.9">SO</text>
<text x="416.6" y="113.9">T+</text>
<text x="423" y="112.7">3</text>
<text x="32" y="115.3">10k</text>
<text x="40.8" y="117.8">2</text>
<text x="57.2" y="117.8">1</text>
<text x="73.8" y="117.8">1</text>
<text x="78.1" y="117.7">A</text>
<text x="93.2" y="117.7">C</text>
<text x="93.3" y="115.2">B</text>
<text x="97.8" y="117.8">5</text>
<text x="97.8" y="115.2">6</text>
<text x="208.3" y="116.4">C</text>
<text x="208.3" y="119">NO</text>
<text x="218.8" y="116.4">GND</text>
<text x="218.8" y="119">GND</text>
<text x="289.6" y="116.4">C</text>
<text x="289.6" y="119">NO</text>
<text x="300.1" y="116.4">GND</text>
<text x="300.1" y="119">GND</text>
<text x="385.4" y="119">PIO0_13</text>
<text x="385.4" y="116.4">PIO0_10</text>
<text x="401.5" y="115.2">5</text>
<text x="401.5" y="117.8">6</text>
<text x="406.5" y="116.4">SCK</text>
<text x="406.5" y="119">CS</text>
<text x="413.6" y="119.4" transform="rotate(-90 413.6 119.4)">GND</text>
<text x="416.1" y="116.3" transform="rotate(-90 416.1 116.3)">VCC</text>
<text x="417.2" y="119">T-</text>
<text x="423" y="117.8">2</text>
<text x="432" y="115.2">1</text>
<text x="432" y="117.8">2</text>
<text x="21.6" y="122.8">1</text>
<text x="21.6" y="125.4">2</text>
<text x="40.8" y="122.8">3</text>
<text x="57.2" y="122.8">7</text>
<text x="73.8" y="125.4">2</text>
<text x="97.8" y="125.4">4</text>
<text x="186.2" y="125.8">LED-GREEN</text>
<text x="213.4" y="124">VCC Logic</text>
<text x="219.6" y="121.5">IN 1</text>
<text x="236.3" y="124">5V</text>
<text x="243.9" y="121.5">PIO0_15</text>
<text x="267.5" y="125.8">LED-GREEN</text>
<text x="294.7" y="124">VCC Logic</text>
<text x="300.9" y="121.5">IN 1</text>
<text x="317.6" y="124">5V</text>
<text x="325.2" y="121.5">PIO0_29</text>
<text x="412.4" y="124.3" transform="rotate(-90 412.4 124.3)">1</text>
<text x="415.5" y="122.9">MAX6675</text>
<text x="13.8" y="130.5">-</text>
<text x="46.6" y="129.5" transform="rotate(-90 46.6 129.5)">4</text>
<text x="49.1" y="129.5" transform="rotate(-90 49.1 129.5)">6</text>
<text x="54.9" y="131.8">LM311</text>
<text x="78.1" y="127.9">K</text>
<text x="93.3" y="127.9">E</text>
<text x="114.4" y="126.6">PIO0_23</text>
<text x="39.6" y="133.9">100k</text>
<text x="110.7" y="136.5">4k7</text>
<text x="209.4" y="132.9">Relay Module</text>
<text x="290.7" y="132.9">Relay Module</text>
<text x="186.2" y="141">LED-RED</text>
<text x="208.3" y="141.8">NC</text>
<text x="213.4" y="141.8">VCC Logic</text>
<text x="215.2" y="139.3">+5 Relay</text>
<text x="236.3" y="139.3">5V</text>
<text x="236.3" y="141.8">5V</text>
<text x="267.5" y="141">LED-RED</text>
<text x="289.6" y="141.8">NC</text>
<text x="294.7" y="141.8">VCC Logic</text>
<text x="296.5" y="139.3">+5 Relay</text>
<text x="317.6" y="139.3">5V</text>
<text x="317.6" y="141.8">5V</text>
<text x="208.3" y="144.4">C</text>
<text x="208.3" y="146.9">NO</text>
<text x="218.8" y="144.4">GND</text>
<text x="218.8" y="146.9">GND</text>
<text x="219.6" y="149.4">IN 1</text>
<text x="243.9" y="149.4">PIO0_31</text>
<text x="289.6" y="144.4">C</text>
<text x="289.6" y="146.9">NO</text>
<text x="300.1" y="144.4">GND</text>
<text x="300.1" y="146.9">GND</text>
<text x="300.9" y="149.4">IN 1</text>
<text x="325.2" y="149.4">PIO0_28</text>
<text x="186.2" y="153.7">LED-GREEN</text>
<text x="213.4" y="152">VCC Logic</text>
<text x="236.3" y="152">5V</text>
<text x="267.5" y="153.7">LED-GREEN</text>
<text x="294.7" y="152">VCC Logic</text>
<text x="317.6" y="152">5V</text>
<text x="360.8" y="154.5">CS TC3</text>
<text x="376.1" y="155.9">3</text>
<text x="376.1" y="153.3">2</text>
<text x="376.1" y="150.8">1</text>
<text x="381.1" y="154.5">PIO0_17</text>
<text x="381.1" y="152">PIO0_16</text>
<text x="401.9" y="152">VDD</text>
<text x="410.3" y="153.2">40</text>
<text x="419.2" y="152">5V</text>
<text x="209.4" y="160.8">Relay Module</text>
<text x="290.7" y="160.8">Relay Module</text>
<text x="339.6" y="157.1">SI TCAB</text>
<text x="339.6" y="159.6">SI TCAA</text>
<text x="360.8" y="157.1">CS TC1</text>
<text x="360.8" y="159.6">CS TC2</text>
<text x="376.1" y="160.9">5</text>
<text x="376.1" y="158.4">4</text>
<text x="381.1" y="159.6">PIO0_19</text>
<text x="381.1" y="157.1">PIO0_18</text>
<text x="398.1" y="159.6">PIO0_00</text>
<text x="410.3" y="160.8">39</text>
<text x="419.2" y="159.6">CS TCAB</text>
<text x="215.2" y="167.2">+5 Relay</text>
<text x="236.3" y="167.2">5V</text>
<text x="296.5" y="167.2">+5 Relay</text>
<text x="317.6" y="167.2">5V</text>
<text x="340.8" y="162.1">SI TCO</text>
<text x="376.1" y="166">7</text>
<text x="376.1" y="163.5">6</text>
<text x="381.1" y="167.2">PIO0_22</text>
<text x="381.1" y="164.7">PIO0_21</text>
<text x="381.1" y="162.1">PIO0_20</text>
<text x="398.1" y="162.1">PIO0_01</text>
<text x="398.1" y="164.7">PIO0_02</text>
<text x="398.1" y="167.2">PIO0_03</text>
<text x="410.3" y="163.3">38</text>
<text x="410.3" y="165.9">37</text>
<text x="419.2" y="162.1">CS TCAA</text>
<text x="186.2" y="169">LED-RED</text>
<text x="208.3" y="169.8">NC</text>
<text x="208.3" y="172.3">C</text>
<text x="213.4" y="169.8">VCC Logic</text>
<text x="218.8" y="172.3">GND</text>
<text x="236.3" y="169.8">5V</text>
<text x="267.5" y="169">LED-RED</text>
<text x="289.6" y="169.8">NC</text>
<text x="289.6" y="172.3">C</text>
<text x="294.7" y="169.8">VCC Logic</text>
<text x="300.1" y="172.3">GND</text>
<text x="317.6" y="169.8">5V</text>
<text x="356.9" y="169.8">PRESS OIL</text>
<text x="374.9" y="173.6">10</text>
<text x="376.1" y="171.1">9</text>
<text x="376.1" y="168.6">8</text>
<text x="381.1" y="172.3">PIO0_05</text>
<text x="381.1" y="169.8">PIO0_23</text>
<text x="398.1" y="169.8">PIO0_04</text>
<text x="398.1" y="172.3">PIO0_05</text>
<text x="410.3" y="168.4">36</text>
<text x="410.3" y="171">35</text>
<text x="410.3" y="173.5">34</text>
<text x="419.2" y="169.8">CS TCO</text>
<text x="439.5" y="169.8">SCK TC1</text>
<text x="439.5" y="172.3">SCK TC2</text>
<text x="208.3" y="174.8">NO</text>
<text x="213.4" y="179.9">VCC Logic</text>
<text x="218.8" y="174.8">GND</text>
<text x="219.6" y="177.4">IN 1</text>
<text x="236.3" y="179.9">5V</text>
<text x="243.9" y="177.4">PIO0_30</text>
<text x="289.6" y="174.8">NO</text>
<text x="294.7" y="179.9">VCC Logic</text>
<text x="300.1" y="174.8">GND</text>
<text x="300.9" y="177.4">IN 1</text>
<text x="317.6" y="179.9">5V</text>
<text x="325.2" y="177.4">PIO0_27</text>
<text x="361" y="179.9">T1 Alert</text>
<text x="374.9" y="178.7">12</text>
<text x="375.1" y="176.2">11</text>
<text x="381.1" y="179.9">PIO0_26</text>
<text x="381.1" y="177.4">PIO0_25</text>
<text x="381.1" y="174.8">PIO0_24</text>
<text x="398.1" y="174.8">PIO0_06</text>
<text x="398.1" y="177.4">PIO0_07</text>
<text x="399.2" y="179.9">PIO1_0</text>
<text x="410.3" y="176">33</text>
<text x="410.3" y="178.6">32</text>
<text x="419.2" y="174.8">%O2</text>
<text x="439.5" y="174.8">SCK TC3</text>
<text x="439.5" y="177.4">SCK TC4</text>
<text x="439.5" y="179.9">SCK TCAA</text>
<text x="186.2" y="181.7">LED-GREEN</text>
<text x="267.5" y="181.7">LED-GREEN</text>
<text x="361" y="182.5">T2 Alert</text>
<text x="361" y="185">T3 Alert</text>
<text x="374.9" y="183.8">14</text>
<text x="374.9" y="181.3">13</text>
<text x="381.1" y="185">PIO0_28</text>
<text x="381.1" y="182.5">PIO0_27</text>
<text x="399.2" y="182.5">PIO1_1</text>
<text x="399.2" y="185">PIO1_2</text>
<text x="410.3" y="181.1">31</text>
<text x="410.3" y="183.7">30</text>
<text x="439.5" y="182.5">SCK TCAB</text>
<text x="439.5" y="185">SCK TCO</text>
<text x="209.4" y="188.7">Relay Module</text>
<text x="290.7" y="188.7">Relay Module</text>
<text x="340.3" y="190.1">SO TC1</text>
<text x="360.9" y="190.1">TA Alert</text>
<text x="361" y="187.5">T4 Alert</text>
<text x="374.9" y="191.4">17</text>
<text x="374.9" y="188.9">16</text>
<text x="374.9" y="186.3">15</text>
<text x="381.1" y="190.1">PIO0_30</text>
<text x="381.1" y="187.5">PIO0_29</text>
<text x="398.1" y="187.5">PIO0_15</text>
<text x="398.1" y="190.1">PIO0_14</text>
<text x="410.3" y="186.2">29</text>
<text x="410.3" y="188.7">28</text>
<text x="410.3" y="191.3">27</text>
<text x="419.2" y="187.5">%O2 Alert</text>
<text x="419.2" y="190.1">RPM</text>
<text x="186.2" y="196.9">LED-RED</text>
<text x="208.3" y="197.7">NC</text>
<text x="213.4" y="197.7">VCC Logic</text>
<text x="215.2" y="195.2">+5 Relay</text>
<text x="236.3" y="195.2">5V</text>
<text x="236.3" y="197.7">5V</text>
<text x="267.5" y="196.9">LED-RED</text>
<text x="289.6" y="197.7">NC</text>
<text x="294.7" y="197.7">VCC Logic</text>
<text x="296.5" y="195.2">+5 Relay</text>
<text x="317.6" y="195.2">5V</text>
<text x="317.6" y="197.7">5V</text>
<text x="340.3" y="192.6">SO TC2</text>
<text x="340.3" y="195.2">SO TC3</text>
<text x="340.3" y="197.7">SO TC4</text>
<text x="358.7" y="195.2">RPM Alert</text>
<text x="360.4" y="192.6">TO Alert</text>
<text x="374.9" y="196.5">19</text>
<text x="374.9" y="194">18</text>
<text x="381.1" y="197.7">PIO0_08</text>
<text x="381.1" y="195.2">PIO0_09</text>
<text x="381.1" y="192.6">PIO0_31</text>
<text x="398.1" y="192.6">PIO0_13</text>
<text x="398.1" y="195.2">PIO0_12</text>
<text x="398.2" y="197.7">PIO0_11</text>
<text x="410.3" y="193.8">26</text>
<text x="410.3" y="196.4">25</text>
<text x="419.2" y="192.6">CS TC4</text>
<text x="419.2" y="197.7">Prees Alert</text>
<text x="208.3" y="200.2">C</text>
<text x="208.3" y="202.8">NO</text>
<text x="218.8" y="200.2">GND</text>
<text x="218.8" y="202.8">GND</text>
<text x="289.6" y="200.2">C</text>
<text x="289.6" y="202.8">NO</text>
<text x="300.1" y="200.2">GND</text>
<text x="300.1" y="202.8">GND</text>
<text x="338.5" y="200.2">SO TCAA</text>
<text x="338.5" y="202.8">SO TCAB</text>
<text x="398.1" y="200.2">PIO0_10</text>
<text x="398.1" y="202.8">PIO0_09</text>
<text x="410.3" y="198.9">24</text>
<text x="410.3" y="201.4">23</text>
<text x="410.3" y="204">22</text>
<text x="14" y="209.1">SONDA LAMBDA</text>
<text x="48.3" y="207.9">5V</text>
<text x="127.1" y="207.9">5V</text>
<text x="186.2" y="209.6">LED-GREEN</text>
<text x="213.4" y="207.9">VCC Logic</text>
<text x="219.6" y="205.3">IN 1</text>
<text x="236.3" y="207.9">5V</text>
<text x="243.9" y="205.3">PIO0_11</text>
<text x="267.5" y="209.6">LED-GREEN</text>
<text x="294.7" y="207.9">VCC Logic</text>
<text x="300.9" y="205.3">IN 1</text>
<text x="317.6" y="207.9">5V</text>
<text x="325.2" y="205.3">PIO0_26</text>
<text x="339.7" y="205.3">SO TCO</text>
<text x="374.9" y="204.1">20</text>
<text x="381.1" y="205.3">GND</text>
<text x="398.1" y="205.3">PIO0_08</text>
<text x="410.3" y="206.5">21</text>
<text x="54.7" y="211.6">AD620</text>
<text x="379.6" y="214.3">LPC845 - RV</text>
<text x="20.5" y="218">+12V</text>
<text x="48.3" y="218">VIN</text>
<text x="61.2" y="218">-V Input</text>
<text x="114.5" y="221.9">3</text>
<text x="120.3" y="217.2" transform="rotate(-90 120.3 217.2)">4</text>
<text x="140.8" y="220.5">3,3K</text>
<text x="20.7" y="223.1">GND</text>
<text x="48.3" y="223.1">GND</text>
<text x="63.8" y="223.1">GND</text>
<text x="114.5" y="227">2</text>
<text x="130.9" y="224.4">1</text>
<text x="15.7" y="233.3">SIGNAL +</text>
<text x="16.2" y="228.2">SIGNAL -</text>
<text x="48.3" y="228.2">-S</text>
<text x="48.3" y="233.3">+S</text>
<text x="63.8" y="233.3">GND</text>
<text x="64.4" y="228.2">Vout</text>
<text x="90.4" y="230.5">2,2M</text>
<text x="104.4" y="230.5">1uF</text>
<text x="120.3" y="233.6" transform="rotate(-90 120.3 233.6)">8</text>
<text x="126" y="228.3">LM358</text>
<text x="160.1" y="235.8">PIO0_06</text>
</g>
<text font-size="2.3" x="387.6" y="210.4">MICRO-USB</text>
</svg>
